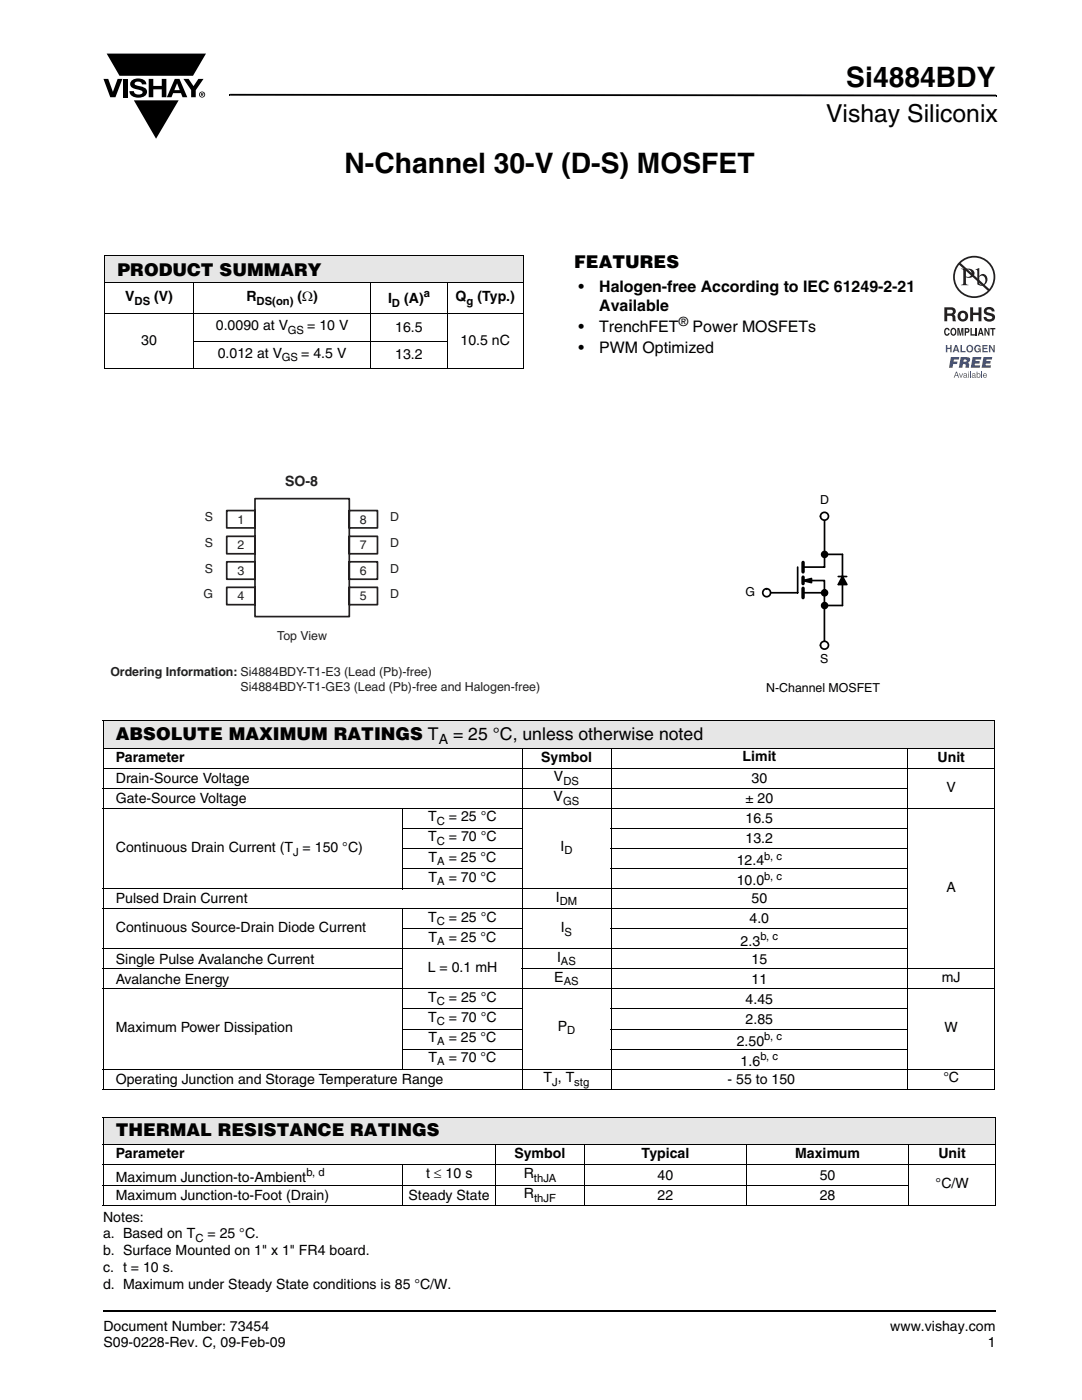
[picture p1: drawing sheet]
<svg xmlns="http://www.w3.org/2000/svg" width="216mm" height="279mm" viewBox="0 0 216 279" stroke-linecap="round" stroke-linejoin="round" font-family="sans-serif">
<g fill="#000">
<path d="M20.6 15.7h1l.9 2.6 1-2.6h.9l-1.4 3.7h-1zM24.6 15.7h.9v3.7h-.9zM26.3 16.1a2.09 2.09 0 0 1 2.8 .3l.1 .4h-.9a.79 .79 0 0 0-.7-.5 .79 .79 0 0 0-.7 .4l.2 .3 1 .3a1.09 1.09 0 0 1 1.2 1 1.09 1.09 0 0 1-1.1 1.1 1.74 1.74 0 0 1-2.4-1.2h.9a.96 .96 0 0 0 .8 .7 .96 .96 0 0 0 1-.5 1.31 1.31 0 0 0-1.3-.6 1.05 1.05 0 0 1-1.1-.5 1.05 1.05 0 0 1 .2-1.2zM29.7 15.7h.9v1.5h1.7v-1.5h.9v3.7h-.9v-1.6h-1.7v1.6h-.9zM36.6 15.7h1l1 1.5 1-1.5h1l-1.5 2.3v1.4h-1v-1.4zM21.3 10.7h19.8l-2.6 4.4h-3.8h-10.9zM45.7 18.7h.2v.4h-.2zM45.9 18.7l152.9 .2v.3l-152.9-.1zM198.8 18.9h.1v.3h-.1zM26.7 20h8.9l-4.5 7.7zM20.5 261.5h.1v.4h-.1z"/>
<path d="M35.3 16.6l.6 1.4h-1.1zM34.9 15.7l-1.6 3.7h.9l.3-.8h1.6l.3 .8h1l-1.6-3.7z"/>
<path d="M40.2 18.6l.2 .1v.1h-.2zM40.1 18.5v.7h.1v-.3l.4 .3-.2-.3 .2-.2-.1-.1z"/>
<path d="M39.9 18.9a.46 .46 0 0 1 .9 0 .46 .46 0 0 1-.9 0zM39.7 18.9a.61 .61 0 0 0 1.2 0 .61 .61 0 0 0-1.2 0z"/>
</g>
<path d="M20.6 261.7h178.2" fill="none" stroke="#000" stroke-width=".36"/>
<path d="M20.9 50.9h83.5v5.5h-83.5z" fill="#e6e6e6"/>
<path d="M20.8 50.9h83.7M20.8 56.4h83.7M20.9 51v22.4M38.6 56.3v17.3M74 56.3v17.3M89.2 56.3v17.3M104.4 51v22.4M20.8 62.6h83.7M20.8 73.5h83.7M38.5 68.1h50.8" fill="none" stroke="#000" stroke-width=".2"/>
<path d="M22 94.7h87.2v43.8h-87.2z" fill="#fff"/>
<path d="M50.9 99.5h18.8v23.6h-18.8zM45.2 107h5.7v3.5h-5.7zM45.2 112.1h5.7v3.5h-5.7zM45.2 117.2h5.7v3.5h-5.7zM45.2 101.9h5.7v3.5h-5.7zM69.7 107h5.6v3.5h-5.6zM69.7 112.1h5.6v3.5h-5.6zM69.7 101.9h5.6v3.5h-5.6zM69.7 117.2h5.6v3.5h-5.6z" fill="none" stroke="#231f20" stroke-width=".34"/>
<path d="M148.8 98.4h26.8v40.3h-26.8z" fill="#fff"/>
<path d="M159.2 113.2v5.1h-5.6M160.2 118.3h4.3M160.4 115.9l1.5 .4v-.8l-1.6 .4h4.2v12.1M164.5 103.8v9.4h-4.3M164.5 110.6h3.6M164.5 120.8h3.6" fill="none" stroke="#000" stroke-width=".34"/>
<path d="M160.2 112.2v1.9M160.2 115.2v1.3M160.2 117.4v1.9" fill="none" stroke="#000" stroke-width=".68"/>
<path d="M160.3 115.9l1.6-.4v.8z" fill="#000"/>
<circle cx="153" cy="118.3" r=".79" fill="#fff"/>
<g fill="none" stroke="#000" stroke-width=".34">
<path d="M167.3 116.7l.8-1.6 .9 1.6h-1.7M167.3 115.1h1.6M168.1 110.6v10.2"/>
<circle cx="153" cy="118.3" r=".79"/>
</g>
<path d="M168.1 115.1l.9 1.6h-1.7z" fill="#000"/>
<circle cx="164.5" cy="103" r=".79" fill="#fff"/>
<circle cx="164.5" cy="103" r=".79" fill="none" stroke="#000" stroke-width=".34"/>
<circle cx="164.5" cy="128.8" r=".79" fill="#fff"/>
<g fill="none" stroke="#000" stroke-width=".34">
<circle cx="164.5" cy="110.6" r=".58"/>
<circle cx="164.5" cy="118.3" r=".58"/>
<circle cx="164.5" cy="128.8" r=".79"/>
<circle cx="164.5" cy="120.8" r=".58"/>
</g>
<g fill="#000">
<circle cx="164.5" cy="110.6" r=".58"/>
<circle cx="164.5" cy="118.3" r=".58"/>
<circle cx="164.5" cy="120.8" r=".58"/>
</g>
<g fill="#e6e6e6">
<path d="M20.6 143.8h177.9v5.6h-177.9z"/>
<path d="M20.6 223h178.1v5.5h-178.1z"/>
</g>
<g fill="none" stroke="#000" stroke-width=".2">
<path d="M20.5 143.8h178.1M20.5 149.4h101.3M20.5 153.4h178.1M20.5 157.4h160.7M20.6 143.9v73.4M104.2 149.3v68.1M121.9 149.3v68.1M122 149.4h59.1M181.1 149.3v68.1M181.2 149.4h17.4M198.5 143.9v73.4M20.5 161.4h178.1"/>
<path d="M20.5 177.4h160.7M80.3 165.4h23.9M80.3 169.4h23.9M80.3 173.4h23.9M80.4 161.3v16.1M121.8 165.4h59.4M121.8 169.4h59.4M121.8 173.4h59.4M20.5 181.4h160.7M20.5 189.4h160.7M20.5 193.4h60M20.5 197.4h178.1"/>
<path d="M80.3 185.4h23.9M80.4 181.3v32.1M104.1 193.4h94.5M121.8 185.4h59.4M20.5 213.4h178.1M20.5 217.4h178.1M80.3 201.4h23.9M80.3 205.4h23.9M80.3 209.4h23.9M121.8 201.4h59.4M121.8 205.4h59.4M121.8 209.4h59.4"/>
<path d="M20.5 223h178.3M20.5 228.5h96M20.5 232.5h178.3M20.5 236.5h160.9M20.6 223.1v17.3M80.4 232.4v8.2M98.9 228.4v12.2M116.6 228.4v12.2M116.7 228.5h64.5M149 228.4v12.2M181.3 228.4v12.2M181.4 228.5h17.4"/>
<path d="M198.7 223.1v17.3M20.5 240.5h178.3"/>
</g>
<g fill="#fff">
<path d="M186.4 49h14.2v28.4h-14.2z"/>
<path d="M188.4 51.1h10.2v24.3h-10.2z"/>
</g>
<g fill="#231f20">
<path d="M193.6 61.3h.6v1.1h1.1v-1.1h.5v2.8h-.5v-1.2h-1.1v1.2h-.6z"/>
<path d="M196.6 61.5a1.15 1.15 0 0 1 1.9 .7h-.6v-.2a.68 .68 0 0 0-1-.1v.3l.2 .2a1.29 1.29 0 0 1 1.5 .9 1.17 1.17 0 0 1-1.2 .9 1.17 1.17 0 0 1-1.1-.9h.5l.1 .1a.67 .67 0 0 0 1.1-.1l-.2-.2-.6-.2a.82 .82 0 0 1-.8-.5 .82 .82 0 0 1 .2-.9z"/>
<path d="M188.5 65.6l.5-.2 .3 .1 .2 .5-.7-.3a.66 .66 0 0 0 .2 1l.2-.2h.3a.54 .54 0 0 1-.5 .5 .54 .54 0 0 1-.6-.4z"/>
<path d="M191 65.5h.4l.2 1.2 .3-1.2h.3v1.5h-.2v-1.3l-.2 1.3h-.3l-.2-1.3v1.3h-.3z"/>
<path d="M193.6 65.5h.3v1.2h.6v.3h-.9z"/>
<path d="M194.7 65.5h.2v1.5h-.2z"/>
<path d="M196.4 65.5h.3l.5 1v-1h.2v1.5h-.2l-.5-1.1v1.1h-.3z"/>
<path d="M197.6 65.5h1v.2h-.4v1.3h-.2v-1.3h-.4z"/>
<path d="M189 61.8v.8l.9-.1a.39 .39 0 0 0 .1-.6zM188.4 61.3h1.4a.79 .79 0 0 1 .8 .5 .79 .79 0 0 1-.1 .8l-.2 .2a.98 .98 0 0 1 .4 1.2l.1 .1h-.7l-.2-1-.9-.1v1.1h-.6z"/>
<path d="M191.9 62.5a.63 .63 0 0 0-.2 .8 .63 .63 0 0 0 .7 .4 .63 .63 0 0 0 .2-.8 .63 .63 0 0 0-.7-.4zM191.1 63.1a1.09 1.09 0 0 1 2.1 0 1.09 1.09 0 0 1-2.1 0z"/>
<path d="M190.1 65.7a.64 .64 0 0 0 .1 1h.2a.64 .64 0 0 0-.2-1zM189.9 65.5l.2-.1a.56 .56 0 0 1 .7 .4 .82 .82 0 0 1-.6 1.2h-.1a.89 .89 0 0 1-.2-1.5z"/>
<path d="M192.7 65.7v.5l.5-.1-.1-.3zM192.5 65.5h.6a.5 .5 0 0 1 .3 .4 .5 .5 0 0 1-.4 .5h-.3v.6h-.2z"/>
<path d="M195.7 65.8l-.2 .6h.3zM195.5 65.5h.3l.5 1.5h-.3l-.1-.3h-.4l-.1 .3h-.3z"/>
</g>
<g fill="#3853a3">
<path d="M188.7 68.9h.3v.5h.6v-.5h.3v1.4h-.3v-.6h-.6v.6h-.3z"/>
<path d="M191.6 68.9h.3v1.1h.8v.3h-1.1z"/>
<path d="M194.5 69.1a.68 .68 0 0 1 1.2 .2l-.8-.2a.55 .55 0 0 0-.2 .6 .55 .55 0 0 0 .4 .4l.4-.3h-.4v-.3h.6v.8h-.2v-.2a.71 .71 0 0 1-1 0 .71 .71 0 0 1 0-1z"/>
<path d="M196 68.9h1.1v.2h-.8v.3h.7v.3h-.7v.4h.8v.2h-1.1z"/>
<path d="M197.3 68.9h.3l.6 1v-1h.3v1.4h-.3l-.6-1v1h-.3z"/>
<path d="M189.7 71.3h1.7l-.1 .5h-.9l-.1 .3h.8l-.1 .6h-.8l-.1 .7h-.7z"/>
<path d="M194.1 71.3h1.7l-.1 .5h-1l-.1 .3h.9l-.1 .5h-.9v.3h1.1l-.1 .5h-1.8z"/>
<path d="M196.2 71.3h1.8l-.1 .5h-1l-.1 .3h.9l-.1 .5h-.9v.3h1v.5h-1.8z"/>
<path d="M191.4 74.5h.1l.3 .7 .2-.7h.2l-.4 .9h-.1z"/>
<path d="M193.6 74.2h.1v1.2h-.1z"/>
<path d="M195.8 74.2h.1v1.2h-.1z"/>
<path d="M190.8 69.2l-.2 .6h.3zM190.6 68.9h.3l.6 1.4h-.4l-.1-.3h-.5l-.1 .3h-.3z"/>
<path d="M193 69.6a.5 .5 0 0 0 1 0 .5 .5 0 0 0-1 0zM192.7 69.6a.75 .75 0 0 1 1.5 0 .75 .75 0 0 1-1.5 0z"/>
<path d="M192.3 71.8l-.1 .4 .6-.1v-.3zM191.7 71.3l1.7 .1a.63 .63 0 0 1-.3 1l.3 .2v.8h-.7v-.6l-.3-.1h-.2l-.2 .7h-.7z"/>
<path d="M190.8 74.4l-.2 .5h.4zM190.8 74.2h.1l.5 1.2h-.2l-.1-.4h-.5l-.1 .4h-.2z"/>
<path d="M192.4 75v.2l.1 .1 .2-.1 .1-.3zM192.3 74.6l.3-.1 .3 .1 .1 .8-.8-.1 .1-.4 .5-.2-.2-.1-.4 .2z"/>
<path d="M193.2 74.5h.1v.9h-.1zM193.2 74.2h.1v.1h-.1z"/>
<path d="M194.1 75v.2l.1 .1 .2-.1 .1-.3zM194 74.6l.3-.1 .3 .1 .1 .8-.8-.1 .1-.4 .5-.2-.2-.1-.4 .2z"/>
<path d="M194.9 74.9a.31 .31 0 0 0 .6 0 .31 .31 0 0 0-.6 0zM194.9 74.2h.1v.4a.4 .4 0 0 1 .7 .4 .4 .4 0 0 1-.7 .3l-.1 .1z"/>
<path d="M196.4 74.7l-.1 .2h.5l-.1-.3zM196.3 74.5h.5l.1 .2v.3h-.6l.2 .3 .4-.2-.2 .3a.47 .47 0 0 1-.6-.3 .47 .47 0 0 1 .2-.6z"/>
</g>
<g fill="#231f20">
<path d="M192.7 53.9v1.3a.75 .75 0 0 0 1.1-.7 .75 .75 0 0 0-1.1-.6zM191.7 53.6a2.81 2.81 0 0 1 2.5 .4 .97 .97 0 0 1 0 1.2 .97 .97 0 0 1-1.2 .2l-.3-.1v1.1l.1 .3 .4 .2h-1.5l.4-.1 .1-.4v-2.3v-.2z"/>
<path d="M195.4 55.3v1.3l.2 .1a.72 .72 0 0 0 .8 0 .72 .72 0 0 0 .2-.8 .72 .72 0 0 0-.3-.8 .72 .72 0 0 0-.9 .2zM194.6 53.8l.8-.3v1.6a.89 .89 0 0 1 1.1-.4 .89 .89 0 0 1 .5 1.1 1.23 1.23 0 0 1-.7 1.1 1.23 1.23 0 0 1-1.3-.2v-2.6z"/>
<path d="M191.7 52.5a3.9 3.9 0 0 1 5.3-.1 3.9 3.9 0 0 1 .4 5.3zM191.4 52.8l5.7 5.2a3.9 3.9 0 0 1-5.3 .1 3.9 3.9 0 0 1-.4-5.3zM190.2 55.3a4.2 4.2 0 0 0 8.4 0 4.2 4.2 0 0 0-8.4 0z"/>
</g>
<g font-size="5.6">
<text x="168.9" y="17.4">Si4884BDY</text>
<text x="68.7" y="34.5">N-Channel 30-V (D-S) MOSFET</text>
</g>
<text font-size="4.9" x="164.8" y="24.4">Vishay Siliconix</text>
<g font-size="3.5">
<text x="114.6" y="53.5">FEATURES</text>
<text x="23.5" y="55">PRODUCT SUMMARY</text>
<text x="23.1" y="147.6">ABSOLUTE MAXIMUM RATINGS T</text>
<text x="90.4" y="147.6">= 25 °C, unless otherwise noted</text>
<text x="23.1" y="226.7">THERMAL RESISTANCE RATINGS</text>
</g>
<g font-size="3.2">
<text x="115.4" y="58.2">•</text>
<text x="119.6" y="58.2">Halogen-free According to IEC 61249-2-21</text>
<text x="119.6" y="62.1">Available</text>
<text x="115.4" y="66.3">•</text>
<text x="115.4" y="70.5">•</text>
<text x="119.6" y="66.3">TrenchFET</text>
<text x="119.6" y="70.5">PWM Optimized</text>
<text x="138.2" y="66.3">Power MOSFETs</text>
</g>
<g font-size="2.8">
<text x="25" y="60.1">V</text>
<text x="30.8" y="60.1">(V)</text>
<text x="43.1" y="65.9">0.0090 at V</text>
<text x="49.2" y="60.1">R</text>
<text x="59.4" y="60.1">(Ω)</text>
<text x="61.3" y="65.9">= 10 V</text>
<text x="77.4" y="60.5">I</text>
<text x="80.6" y="60.5">(A)</text>
<text x="90.9" y="60.1">Q</text>
<text x="95.3" y="60.1">(Typ.)</text>
<text x="28.2" y="68.9">30</text>
<text x="43.5" y="71.4">0.012 at V</text>
<text x="60.1" y="71.4">= 4.5 V</text>
<text x="78.9" y="66.2">16.5</text>
<text x="78.9" y="71.6">13.2</text>
<text x="91.9" y="68.9">10.5 nC</text>
<text x="87.5" y="148.5">A</text>
<text x="23.1" y="152.1">Parameter</text>
<text x="108" y="152.1">Symbol</text>
<text x="110.5" y="155.9">V</text>
<text x="148.2" y="151.9">Limit</text>
<text x="187.1" y="152.1">Unit</text>
<text x="23.1" y="160.3">Gate-Source Voltage</text>
<text x="23.1" y="156.3">Drain-Source Voltage</text>
<text x="110.5" y="159.9">V</text>
<text x="148.7" y="160.3">± 20</text>
<text x="150" y="156.3">30</text>
<text x="188.9" y="158">V</text>
<text x="85.4" y="167.9">T</text>
<text x="85.4" y="163.9">T</text>
<text x="89.6" y="163.9">= 25 °C</text>
<text x="89.6" y="167.9">= 70 °C</text>
<text x="148.8" y="164.3">16.5</text>
<text x="23.1" y="170.1">Continuous Drain Current (T = 150 °C)</text>
<text x="85.5" y="171.9">T</text>
<text x="89.5" y="171.9">= 25 °C</text>
<text x="111.8" y="169.7">I</text>
<text x="147" y="172.7">12.4</text>
<text x="148.8" y="168.3">13.2</text>
<text x="85.5" y="175.9">T</text>
<text x="89.5" y="175.9">= 70 °C</text>
<text x="110.9" y="179.9">I</text>
<text x="147" y="176.7">10.0</text>
<text x="188.9" y="178">A</text>
<text x="23.1" y="180.3">Pulsed Drain Current</text>
<text x="85.4" y="183.9">T</text>
<text x="89.6" y="183.9">= 25 °C</text>
<text x="149.6" y="184.3">4.0</text>
<text x="150" y="180.3">50</text>
<text x="23.1" y="186.1">Continuous Source-Drain Diode Current</text>
<text x="85.5" y="187.9">T</text>
<text x="89.5" y="187.9">= 25 °C</text>
<text x="111.1" y="191.9">I</text>
<text x="111.9" y="186.1">I</text>
<text x="147.8" y="188.7">2.3</text>
<text x="23.1" y="196.3">Avalanche Energy</text>
<text x="23.1" y="192.3">Single Pulse Avalanche Current</text>
<text x="85.3" y="194.1">L = 0.1 mH</text>
<text x="110.6" y="195.9">E</text>
<text x="150" y="192.3">15</text>
<text x="150" y="196.3">11</text>
<text x="187.9" y="196">mJ</text>
<text x="85.4" y="199.9">T</text>
<text x="85.4" y="203.9">T</text>
<text x="89.6" y="199.9">= 25 °C</text>
<text x="89.6" y="203.9">= 70 °C</text>
<text x="148.8" y="200.3">4.45</text>
<text x="23.1" y="206">Maximum Power Dissipation</text>
<text x="85.5" y="207.9">T</text>
<text x="89.5" y="207.9">= 25 °C</text>
<text x="111.3" y="205.7">P</text>
<text x="147" y="208.7">2.50</text>
<text x="148.8" y="204.3">2.85</text>
<text x="188.5" y="206">W</text>
<text x="85.5" y="211.9">T</text>
<text x="89.5" y="211.9">= 70 °C</text>
<text x="108.5" y="215.9">T , T</text>
<text x="147.8" y="212.7">1.6</text>
<text x="23.1" y="216.3">Operating Junction and Storage Temperature Range</text>
<text x="145.2" y="216.3">- 55 to 150</text>
<text x="188.2" y="216">°C</text>
<text x="23.1" y="231.2">Parameter</text>
<text x="102.6" y="231.2">Symbol</text>
<text x="128" y="231.1">Typical</text>
<text x="158.7" y="231.1">Maximum</text>
<text x="187.2" y="231.2">Unit</text>
<text x="23.1" y="235.8">Maximum Junction-to-Ambient</text>
<text x="23.1" y="239.4">Maximum Junction-to-Foot (Drain)</text>
<text x="81.5" y="239.4">Steady State</text>
<text x="85" y="235.1">t ≤ 10 s</text>
<text x="104.5" y="235.1">R</text>
<text x="104.5" y="239.1">R</text>
<text x="131.2" y="235.4">40</text>
<text x="131.2" y="239.4">22</text>
<text x="163.6" y="235.4">50</text>
<text x="163.6" y="239.4">28</text>
<text x="186.7" y="237.2">°C/W</text>
<text x="20.6" y="243.8">Notes:</text>
<text x="20.6" y="247.1">a. Based on T</text>
<text x="20.6" y="250.5">b. Surface Mounted on 1&quot; x 1&quot; FR4 board.</text>
<text x="41.4" y="247.1">= 25 °C.</text>
<text x="20.6" y="253.9">c. t = 10 s.</text>
<text x="20.6" y="257.2">d. Maximum under Steady State conditions is 85 °C/W.</text>
<text x="20.6" y="265.6">Document Number: 73454</text>
<text x="20.6" y="268.8">S09-0228-Rev. C, 09-Feb-09</text>
<text x="177.7" y="265.6">www.vishay.com</text>
<text x="197.1" y="268.8">1</text>
</g>
<text font-size="2.8" fill="#231f20" x="56.9" y="97.1">SO-8</text>
<g font-size="2.5">
<text x="135.4" y="65">®</text>
<text x="163.7" y="100.6">D</text>
<text x="148.8" y="118.9">G</text>
<text x="163.7" y="132.4">S</text>
<text x="152.9" y="138.2">N-Channel MOSFET</text>
</g>
<g font-size="2.5" fill="#231f20">
<text x="40.9" y="104">S</text>
<text x="47.4" y="104.5">1</text>
<text x="71.8" y="104.5">8</text>
<text x="77.9" y="104">D</text>
<text x="40.9" y="109.2">S</text>
<text x="47.4" y="109.7">2</text>
<text x="71.8" y="109.7">7</text>
<text x="77.9" y="109.2">D</text>
<text x="40.6" y="119.3">G</text>
<text x="40.9" y="114.3">S</text>
<text x="47.4" y="114.7">3</text>
<text x="47.4" y="119.8">4</text>
<text x="71.8" y="119.8">5</text>
<text x="71.8" y="114.7">6</text>
<text x="77.9" y="114.3">D</text>
<text x="77.9" y="119.3">D</text>
<text x="55.3" y="127.7">Top View</text>
<text x="22" y="135">Ordering Information: Si4884BDY-T1-E3 (Lead (Pb)-free)</text>
<text x="48" y="137.9">Si4884BDY-T1-GE3 (Lead (Pb)-free and Halogen-free)</text>
</g>
<g font-size="2.2">
<text x="84.5" y="59.3">a</text>
<text x="26.8" y="60.8">DS</text>
<text x="51.2" y="60.8">DS(on)</text>
<text x="78.2" y="61.2">D</text>
<text x="93.1" y="60.8">g</text>
<text x="57.4" y="66.6">GS</text>
<text x="56.2" y="72.1">GS</text>
<text x="112.4" y="160.6">GS</text>
<text x="112.4" y="156.6">DS</text>
<text x="87.2" y="164.6">C</text>
<text x="58.5" y="170.8">J</text>
<text x="87.2" y="168.6">C</text>
<text x="87.2" y="172.6">A</text>
<text x="112.6" y="170.4">D</text>
<text x="152.5" y="171.6">b, c</text>
<text x="87.2" y="176.6">A</text>
<text x="152.5" y="175.6">b, c</text>
<text x="87.2" y="184.6">C</text>
<text x="111.7" y="180.6">DM</text>
<text x="87.2" y="188.6">A</text>
<text x="112.7" y="186.8">S</text>
<text x="151.7" y="187.6">b, c</text>
<text x="111.9" y="192.6">AS</text>
<text x="112.5" y="196.6">AS</text>
<text x="87.2" y="200.6">C</text>
<text x="87.2" y="204.6">C</text>
<text x="87.2" y="208.6">A</text>
<text x="113.2" y="206.4">D</text>
<text x="152.5" y="207.6">b, c</text>
<text x="87.2" y="212.6">A</text>
<text x="151.7" y="211.6">b, c</text>
<text x="110.2" y="216.6">J</text>
<text x="114.6" y="216.6">stg</text>
<text x="61.1" y="234.7">b, d</text>
<text x="106.5" y="235.8">thJA</text>
<text x="106.6" y="239.8">thJF</text>
<text x="39" y="247.8">C</text>
</g>
</svg>
